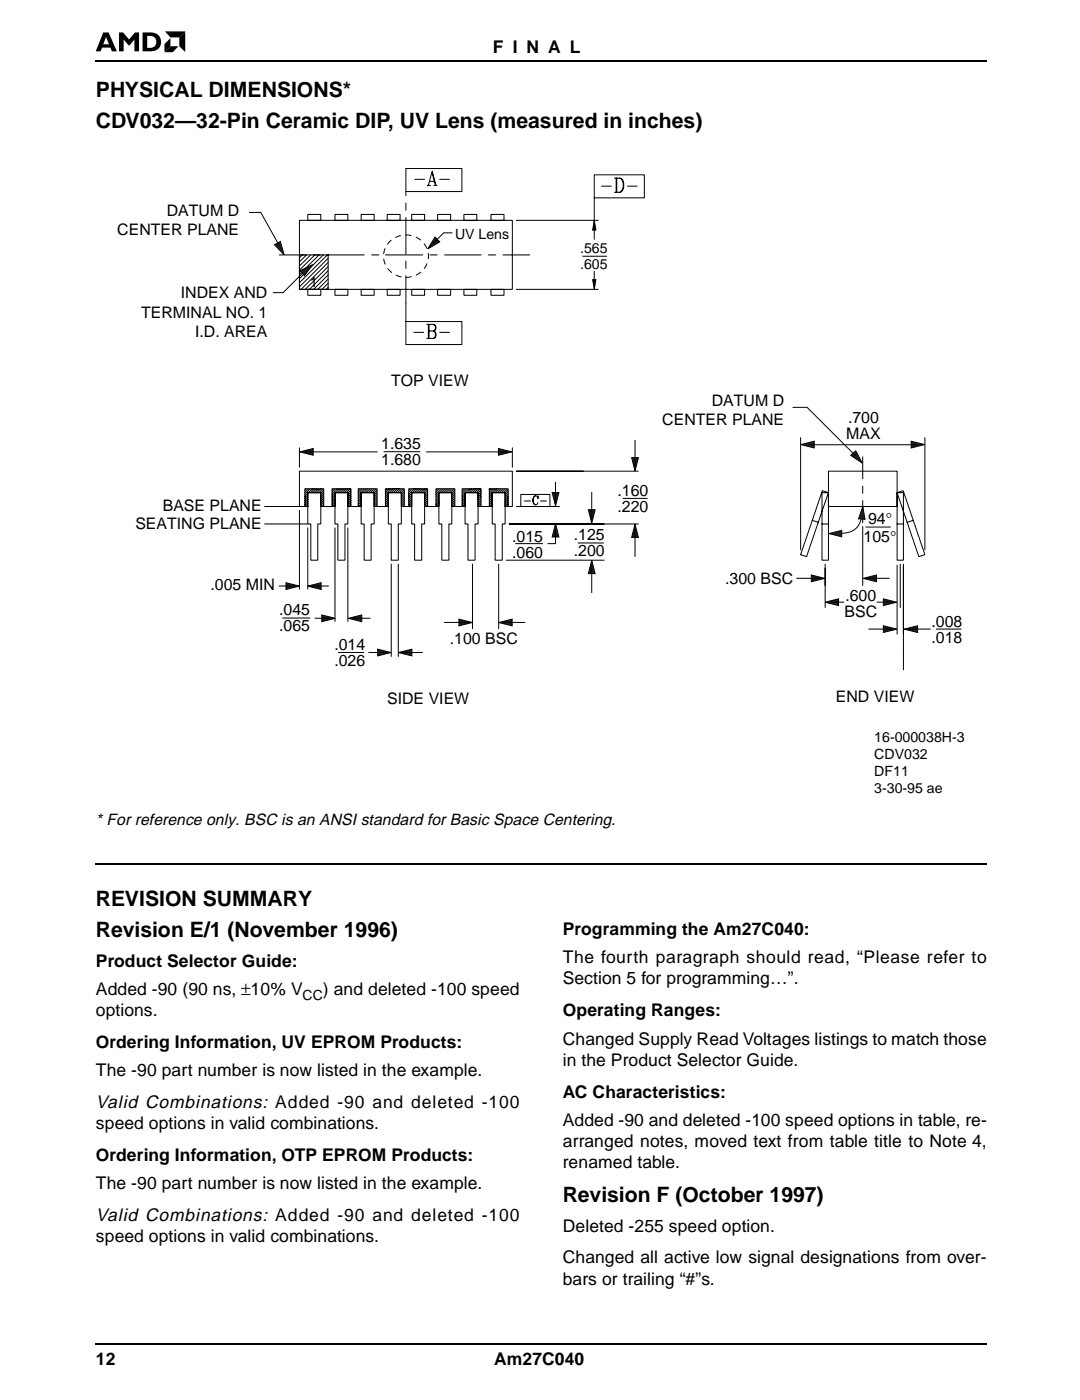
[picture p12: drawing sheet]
<svg xmlns="http://www.w3.org/2000/svg" width="209mm" height="271mm" viewBox="0 0 209 271" stroke-linecap="round" stroke-linejoin="round" font-family="sans-serif">
<g fill="#000">
<path d="M18.5 11.6l.1 .3zM23.1 6.3h.7l1.2 1.3 1.2-1.3h.7v3.6h-.9v-2.2l-.9 1.1h-.2l-.9-1.1v2.2h-.9zM31.9 8.5l1.1-1.1v1.6l-1.1 1.1zM31.9 6.1h4l-1.2 1.1h-1.7zM33 9h1.6l-1.2 1.1h-1.5zM35.9 6.1v4l-1.2-1.1v-1.8zM18.5 167.3l.1 .4zM18.5 260.2l.1 .3z"/>
<path d="M20 6.3h1l1.6 3.6h-.9l-.3-.7h-1.6l-.3 .7h-1zM20.5 7.2l-.5 1.4h1.1z"/>
<path d="M27.6 6.3a3.5 3.5 0 0 1 3.1 .5 1.85 1.85 0 0 1 .3 2.2 1.85 1.85 0 0 1-1.9 .9h-1.5zM28.5 7v2.3a1.35 1.35 0 0 0 1.7-.9 1.12 1.12 0 0 0-1.1-1.4z"/>
</g>
<path d="M18.6 11.7h172.4M18.6 167.5h172.4M18.6 260.4h172.4" fill="none" stroke="#000" stroke-width=".34"/>
<path d="M22.5 32.3h164.6v122.1h-164.6z" fill="#fff"/>
<g fill="none" stroke="#000" stroke-width=".19">
<path d="M78.6 37.1h10.9v-4.4h-10.9v5.2M78.6 39.4v1.3M80.4 34.8h1.8M83.2 35.1h.9M83.7 33.6l.8 2.3-.8-2.7-.7 2.7h-.2h.6M84 35.9h.7M85.2 34.8h1.9M115.1 33.9h9.7v4.4h-9.7zM115.1 38.3v4.4M116.5 36.1h1.9M119 37.3h1.1a1.75 1.75 0 0 0 0-2.8 1.62 1.62 0 0 1 0 2.8M119 34.5h1.1"/>
<path d="M119.3 37.3v-2.8h.2v2.8M121.6 36.1h1.8M54.1 49.4h5.2M58 42.7h41.2v13.4h-41.2zM58.6 49.4l-.6 .5M59 52.6l-4.2 4.1h-1.9M59.4 49.4l-1.4 1.3M59.6 56.1h2.5v1.1h-2.5zM59.6 41.6h2.5v1.1h-2.5zM60.2 49.4l-2.2 2.1M60.7 49.4h1.4M61 49.4l-3 2.9"/>
<path d="M61.8 49.4l-3.8 3.8M62.6 49.4l-4.6 4.6M63.6 50.1l-5.6 5.5M63.6 50.9l-5.3 5.2M63.6 51.7l-4.5 4.4M63.6 52.5l-3.7 3.6M63.6 53.3l-2.9 2.8M63.6 54.1l-2 2M63.6 54.9l-1.2 1.2M63.6 55.7l-.4 .4M64.9 56.1h2.5v1.1h-2.5zM64.9 41.6h2.5v1.1h-2.5z"/>
<path d="M70 56.1h2.5v1.1h-2.5zM70 41.6h2.5v1.1h-2.5zM70.6 49.4h-12.6v6.7h5.6v-6.7h-.2l-5.4 5.4M72 49.4h1.4M74.7 49.4h.1M74.8 49.4h7.1M75 56.1h2.5v1.1h-2.5zM75 41.6h2.5v1.1h-2.5zM78.6 53.4v13.4h10.9v-4.5h-10.9M78.6 42.2v7M78.6 50.6v1.4M79.7 56.1h2.5v1.1h-2.5z"/>
<path d="M79.7 41.6h2.5v1.1h-2.5zM83.3 49.4h1.4M84.8 56.1h2.5v1.1h-2.5zM84.8 41.6h2.5v1.1h-2.5zM86.1 49.4h7.1M89.9 56.1h2.5v1.1h-2.5zM89.9 41.6h2.5v1.1h-2.5zM94.6 49.4h1.4M95.1 56.1h2.5v1.1h-2.5zM95.1 41.6h2.5v1.1h-2.5zM97.4 49.4h5.2M100 56.1h15.9"/>
<path d="M100 42.7h15.9M112.8 49.7h4.8M115.1 42.9v3.5M115.1 52.5v2.7M80.2 64.4h1.9M82.7 65.6h1.2a.8 .8 0 0 0 .5-.7 .8 .8 0 0 0-.5-.8l.4 .2a.79 .79 0 0 1-.4 1.3M82.7 62.8h1.2M83 65.6v-2.8h.1v2.8M83.1 64.1h.8a.7 .7 0 0 0 .5-.6 .7 .7 0 0 0-.5-.7 .66 .66 0 0 1 .6 .7 .66 .66 0 0 1-.6 .6M85.2 64.4h1.9M51.3 98.1h6.7M58 86.8v3.7"/>
<path d="M58 98.9v15.3M59.3 94.7l-.2 .3M59.6 96l-.5 .6M59.6 96.4l-.5 .6M59.6 96.8l-.5 .6M59.6 97.2l-.5 .6M59.6 97.6l-.5 .5M59.6 98l-.1 .1h.1h-1.6M59.7 94.7l-.6 .7M60.1 94.7l-1 1.1M60.5 94.7l-.9 .8h2.5v6h-.5v7.1h-1.4v-7.1h-.6v-3.4h-.5v-3.4h3.6v3.4h-.6v-2.6h-2.5v2.6v-2.6l-.5 .7M60.9 94.7l-.7 .8"/>
<path d="M61.3 94.7l-.7 .8M61.7 94.7l-.7 .8M62.1 94.7l-.7 .8M62.5 94.7l-.7 .8M62.7 95l-.6 .5M62.7 95.3l-.6 .6M62.7 95.8l-.6 .5M62.7 96.2l-.6 .5M62.7 96.6l-.6 .5M62.7 97l-.6 .5M62.7 97.4l-.6 .5M62.7 97.8l-.4 .3"/>
<path d="M64.6 94.7l-.3 .3M64.9 97.6l-.6 .5h.6v-2.6h2.5h-2.5v6h.5v7.1h1.4v-7.1h.6v-6v2.6h.6v-3.4h-3.7v3.4M64.9 97.2l-.6 .6M64.9 96.8l-.6 .6M64.9 96.4l-.6 .6M64.9 96l-.6 .6M64.9 95.6l-.6 .6M64.9 98l-.1 .1h.1h-2.8M65 94.7l-.7 .7M65.4 94.7l-1.1 1.1M65.8 94.7l-.8 .8M66.2 94.7l-.8 .8"/>
<path d="M66.6 94.7l-.8 .8M67 94.7l-.7 .8M67.4 98.1h2.6v-2.6h2.5v2.6v-2.6h-2.5v2.6v-.1l-.2 .1M67.4 94.7l-.8 .8M67.8 94.7l-.7 .8M68 95l-.6 .5M68 95.3l-.6 .6M68 95.8l-.6 .5M68 96.2l-.6 .5M68 96.6l-.6 .5M68 97l-.6 .5M68 97.4l-.6 .5"/>
<path d="M68 97.8l-.4 .3M69.6 94.7l-.2 .3M70 97.2l-.6 .6M70 97.6l-.6 .5v-3.4h3.6v3.4h-.5v3.4h-.6v7.1h-1.4v-7.1h-.5v-3.4h-.6M70 96.8l-.6 .6M70 96.4l-.6 .6M70 96l-.6 .6M70 95.6l-.6 .6M70.1 94.7l-.7 .7M70.4 94.7l-1 1.1M70.9 94.7l-.8 .8M71.3 94.7l-.8 .8"/>
<path d="M71.7 94.7l-.8 .8M72.1 94.7l-.8 .8M72.5 94.7l-.8 .8M72.9 94.7l-.8 .8M73 95l-.5 .5M73 95.3l-.5 .6M73 95.8l-.5 .5M73 96.2l-.5 .5M73 96.6l-.5 .5M73 97l-.5 .5M73 97.4l-.5 .5M73 97.8l-.3 .3"/>
<path d="M74.3 87.5h7.1M74.9 94.7l-.2 .3M75.2 97.6l-.5 .5v-3.4h3.6v3.4h-.6v-2.6h-2.5v6h.6v7.1h1.4v-7.1h.5v-6h-2.5v2.6h-.5M75.2 97.2l-.5 .6M75.2 96.8l-.5 .6M75.2 96.4l-.5 .6M75.2 96l-.5 .6M75.2 95.6l-.5 .6M75.2 98l-.1 .1h.1h-2.7M75.3 94.7l-.6 .7M75.7 94.7l-1 1.1M76.1 94.7l-.7 .8"/>
<path d="M76.5 94.7l-.7 .8M76.9 94.7l-.7 .8M77.3 94.7l-.7 .8M77.7 94.7l-.7 .8M78.1 94.7l-.7 .8M78.3 95l-.6 .5M78.3 95.3l-.6 .6M78.3 95.8l-.6 .5M78.3 96.2l-.6 .5M78.3 96.6l-.6 .5M78.3 97l-.6 .5M78.3 97.4l-.6 .5"/>
<path d="M78.3 97.8l-.4 .3M79.4 94.7l-.2 .3M79.7 97.6l-.5 .5h.5v-2.6h2.5v2.6h.6v-3.4h-3.6v3.4M79.7 97.2l-.5 .6M79.7 96.8l-.5 .6M79.7 96.4l-.5 .6M79.7 96l-.5 .6M79.7 95.6l-.5 .6M79.7 98l-.1 .1h.1h-2M79.8 94.7l-.6 .7M80.2 94.7l-1 1.1M80.6 94.7l-.9 .8h2.5v6h-.5v7.1h-1.4v-7.1h-.6v-6"/>
<path d="M81 94.7l-.7 .8M81.4 94.7l-.7 .8M81.9 94.7l-.8 .8M82.2 98.1h2.8M82.3 94.7l-.8 .8M82.7 94.7l-.8 .8M82.8 95l-.6 .5M82.8 95.3l-.5 .6M82.8 95.8l-.5 .5M82.8 96.2l-.5 .5M82.8 96.6l-.5 .5M82.8 97l-.5 .5"/>
<path d="M82.8 97.4l-.5 .5M82.8 97.8l-.4 .3M84.7 94.7l-.2 .3M85 97.2l-.5 .6M85 97.6l-.5 .5h.5v-2.6h2.5v6h-.6v7.1h-1.3v-7.1h-.6v-6h2.5v2.6h.6v-3.4h-3.6v3.4M85 98l-.1 .1M85 96.8l-.5 .6M85 96.4l-.5 .6M85 96l-.5 .6M85 95.6l-.5 .6M85.1 94.7l-.6 .7M85.5 94.7l-1 1.1"/>
<path d="M85.9 94.7l-.7 .8M86.3 94.7l-.7 .8M86.7 94.7l-.7 .8M87.1 94.7l-.7 .8M87.5 94.7l-.7 .8M87.9 94.7l-.7 .8M88.1 95l-.6 .5M88.1 95.3l-.6 .6M88.1 95.8l-.6 .5M88.1 96.2l-.6 .5M88.1 96.6l-.6 .5M88.1 97l-.6 .5"/>
<path d="M88.1 97.4l-.6 .5v.2h2.6v-2.6h2.5v6h-.6v7.1h-1.4v-7.1h-.5v-3.4h-.6v-3.4h3.7v3.4h-.6v-2.6h-2.5v2.6h-.1l.1-.1M88.1 97.8l-.4 .3M89.8 94.7l-.3 .3M90.1 97.6l-.6 .5M90.1 97.2l-.6 .6M90.1 96.8l-.6 .6M90.1 96.4l-.6 .6M90.1 96l-.6 .6M90.1 95.6l-.6 .6M90.2 94.7l-.7 .7M90.6 94.7l-1.1 1.1M91 94.7l-.8 .8"/>
<path d="M91.4 94.7l-.8 .8M91.8 94.7l-.8 .8M92.2 94.7l-.7 .8M92.6 94.7l-.8 .8M93 94.7l-.7 .8M93.2 95l-.6 .5M93.2 95.3l-.6 .6M93.2 95.8l-.6 .5M93.2 96.2l-.6 .5M93.2 96.6l-.6 .5M93.2 97l-.6 .5M93.2 97.4l-.6 .5"/>
<path d="M93.2 97.8l-.4 .3h-.2h2.7v-2.6h2.5v6h-.5v7.1h-1.4v-7.1h-.6v-6h2.5v2.6h1.4v-6.8h-41.2v6.8M94.8 94.7v3.4h.5h-.1l.1-.1M95 94.7l-.2 .3v-.3h3.6v3.4h-.6h.2l.4-.3M95.3 97.6l-.5 .5M95.3 97.2l-.5 .6M95.3 96.8l-.5 .6M95.3 96.4l-.5 .6M95.3 96l-.5 .6M95.3 95.6l-.5 .6M95.4 94.7l-.6 .7M95.8 94.7l-1 1.1M96.2 94.7l-.7 .8"/>
<path d="M96.6 94.7l-.7 .8M97 94.7l-.7 .8M97.5 94.7l-.8 .8M97.8 94.7l-.7 .8M98.3 94.7l-.8 .8M98.4 97.4l-.5 .5M98.4 97l-.5 .5M98.4 96.6l-.5 .5M98.4 96.2l-.5 .5M98.4 95.8l-.5 .5M98.4 95.3l-.6 .6M98.4 95l-.6 .5"/>
<path d="M99.2 86.8v3.7M100 91.3h23.6M100 98.1h8.4M100.9 98.1v-2.3h5.6v2.3M101.6 97.1h1.2M103.2 97.2a.52 .52 0 0 0 .4 .6 .52 .52 0 0 0 .6-.4M103.7 96.1l-.3 .4-.1 .7M104.1 96.3l.1 .3v-.5l-.1 .2a.51 .51 0 0 0-.6-.2 .51 .51 0 0 0-.3 .6v.5l.5 .6M104.7 97.1h1.2M120.6 96.6h4.8M155.1 84.8v21.7M159.2 95.5h1.3v13.1h-1.3z"/>
<path d="M159.3 95.1l1.2 .4-4.3 12.4-1.1-.4zM160.5 91.3h13.3v6.8v-2.6h1.2v13.1h-1.2v-10.5h-13.3zM167.1 98.8a5.1 5.1 0 0 1-1.6 3.9 5.7 5.7 0 0 1-3.3 .7M167.1 88.5v4.3M167.1 94.2v1.4M167.1 97v4.3M173.8 95.5l1.1-.4 4.3 12.4-1.2 .4zM179.2 84.8v21.7M51.3 101.5h8.3M54.7 119.8h5.4M59.6 102.3v11.9M64.9 102.3v18.1"/>
<path d="M67.4 102.3v18.1M75.8 109.3v17.9M77.2 109.3v17.9M91.5 109.3v12.5M96.6 109.3v12.5M98 108.6h19M98.6 101.5h25M99.8 105.3h5.4M111.9 105.2h5.1M157.3 100.8l1.2 .4M159.2 101.5h1.3M159.8 109.3v8.4"/>
<path d="M167.1 102v11.4M173.8 101.5h1.2M173.8 109.5v13.4M174.4 109.3v8.4M175 109.3v20.5M176.9 100.8l-1.2 .4M65.5 126.4h5M181.3 121.9h5"/>
</g>
<path d="M115.1 42.7l.3 1.9h-.6zM114.8 54.2h.6l-.3 1.9z" fill="#000" stroke="#000" stroke-width=".19"/>
<g fill="#231f20" stroke="#000" stroke-width=".19">
<path d="M160.6 103.4l2.4-.6v1.2z"/>
<path d="M167.1 98.1l.4 2.5-1.2-.1z"/>
</g>
<path d="M167.7 102.1h4.7" fill="none" stroke="#000" stroke-width=".19"/>
<path d="M123 101.5l.7 2.6h-1.3z" fill="#231f20" stroke="#000" stroke-width=".19"/>
<path d="M123 102.7v5.1" fill="none" stroke="#000" stroke-width=".19"/>
<path d="M122.4 88.7h1.3l-.7 2.6z" fill="#231f20" stroke="#000" stroke-width=".19"/>
<path d="M123 85.3v5.2" fill="none" stroke="#000" stroke-width=".19"/>
<path d="M96.5 86.9l2.6 .7-2.6 .6z" fill="#231f20" stroke="#000" stroke-width=".19"/>
<path d="M82.6 87.6h15.4" fill="none" stroke="#000" stroke-width=".19"/>
<path d="M58.1 87.6l2.6-.7v1.3z" fill="#231f20" stroke="#000" stroke-width=".19"/>
<path d="M59.2 87.6h13.8" fill="none" stroke="#000" stroke-width=".19"/>
<path d="M114.6 108.6l.7 2.6h-1.3z" fill="#231f20" stroke="#000" stroke-width=".19"/>
<path d="M114.6 109.7v5.1" fill="none" stroke="#000" stroke-width=".19"/>
<path d="M114 98.8h1.3l-.7 2.6z" fill="#231f20" stroke="#000" stroke-width=".19"/>
<path d="M114.6 95.4v5.2" fill="none" stroke="#000" stroke-width=".19"/>
<path d="M107.6 101.5l.7 2.6h-1.3z" fill="#231f20" stroke="#000" stroke-width=".19"/>
<path d="M107.6 102.6v2.7" fill="none" stroke="#000" stroke-width=".19"/>
<path d="M107 95.4h1.3l-.7 2.6z" fill="#231f20" stroke="#000" stroke-width=".19"/>
<path d="M107.6 93.5v3.7M106 105.3h1.6" fill="none" stroke="#000" stroke-width=".19"/>
<g fill="#231f20" stroke="#000" stroke-width=".19">
<path d="M59.6 113.6l2.6-.7v1.3z"/>
<path d="M55.4 112.9l2.6 .7-2.6 .6z"/>
</g>
<path d="M54 113.6h3.2M60.2 113.6h3.5" fill="none" stroke="#000" stroke-width=".19"/>
<g fill="#231f20" stroke="#000" stroke-width=".19">
<path d="M67.5 119.8l2.6-.6v1.3z"/>
<path d="M62.3 119.2l2.6 .6-2.6 .7z"/>
</g>
<path d="M61 119.8h3.1M68.2 119.8h3.5" fill="none" stroke="#000" stroke-width=".19"/>
<g fill="#231f20" stroke="#000" stroke-width=".19">
<path d="M77.2 126.4l2.6-.6v1.3z"/>
<path d="M73.2 125.8l2.6 .6-2.6 .7z"/>
</g>
<path d="M71.4 126.4h3.6M77.9 126.4h4" fill="none" stroke="#000" stroke-width=".19"/>
<g fill="#231f20" stroke="#000" stroke-width=".19">
<path d="M96.6 120.6l2.6-.6v1.3z"/>
<path d="M88.9 120l2.6 .6-2.6 .7z"/>
</g>
<path d="M86 120.6h4.7M97.4 120.6h4.3" fill="none" stroke="#000" stroke-width=".19"/>
<g fill="#231f20" stroke="#000" stroke-width=".19">
<path d="M175.1 121.9l2.6-.6v1.3z"/>
<path d="M171.1 121.3l2.6 .6-2.6 .7z"/>
</g>
<path d="M168.2 121.9h4.7M175.9 121.9h4.4" fill="none" stroke="#000" stroke-width=".19"/>
<path d="M167.2 112.1l2.6-.7v1.3z" fill="#231f20" stroke="#000" stroke-width=".19"/>
<path d="M167.9 112.1h4.4" fill="none" stroke="#000" stroke-width=".19"/>
<path d="M157.2 111.4l2.6 .7-2.6 .6z" fill="#231f20" stroke="#000" stroke-width=".19"/>
<path d="M154.3 112.1h4.7" fill="none" stroke="#000" stroke-width=".19"/>
<g fill="#231f20" stroke="#000" stroke-width=".19">
<path d="M159.8 116.7l2.6-.7v1.3z"/>
<path d="M171.1 116l2.6 .7-2.6 .6z"/>
</g>
<path d="M160.8 116.7h2.7M169.8 116.7h3" fill="none" stroke="#000" stroke-width=".19"/>
<g fill="#231f20" stroke="#000" stroke-width=".19">
<path d="M155.1 86.2l2.6-.7v1.3z"/>
<path d="M176.5 85.5l2.6 .7-2.6 .6z"/>
</g>
<path d="M156.8 86.2h20.8z" fill="#000" stroke="#000" stroke-width=".19"/>
<path d="M53.2 47.4l1.1-.6 .7 2.6z" fill="#231f20" stroke="#000" stroke-width=".19"/>
<path d="M48.3 41.2h2.2l3.6 6.4" fill="none" stroke="#000" stroke-width=".19"/>
<g fill="#231f20" stroke="#000" stroke-width=".19">
<path d="M58.1 52.5l2.4-1.2-1.5 2.2z"/>
<path d="M164.8 88.2l1-.8 1.2 2.3z"/>
</g>
<path d="M153.6 78.9h2.7l9.4 9.4" fill="none" stroke="#000" stroke-width=".19"/>
<path d="M75.3 47a4.3 4.3 0 0 1 5.4-1 4.3 4.3 0 0 1 2 5.1 4.4 4.4 0 0 1-5.1 2.5 4.4 4.4 0 0 1-3.2-4.7l.2-.7z" fill="none" stroke="#000" stroke-width=".19" stroke-dasharray="1"/>
<path d="M84.3 45.9l.9 1-2.3 1.3z" fill="#231f20" stroke="#000" stroke-width=".19"/>
<path d="M87.6 45.1h-1.7l-2 2.1" fill="none" stroke="#000" stroke-width=".19"/>
<g font-size="4.1">
<text x="18.6" y="18.7">PHYSICAL DIMENSIONS*</text>
<text x="18.6" y="24.9">CDV032—32-Pin Ceramic DIP, UV Lens (measured in inches)</text>
<text x="18.6" y="175.5">REVISION SUMMARY</text>
<text x="18.6" y="181.7">Revision E/1 (November 1996)</text>
<text x="109" y="233">Revision F (October 1997)</text>
</g>
<g font-size="3.5">
<text x="18.6" y="214.7">Valid Combinations: Added -90 and deleted -100</text>
<text x="18.6" y="236.6">Valid Combinations: Added -90 and deleted -100</text>
</g>
<g font-size="3.4">
<text x="95.5" y="10.3">F I N A L</text>
<text x="109" y="181.2">Programming the Am27C040:</text>
<text x="18.6" y="187.3">Product Selector Guide:</text>
<text x="109" y="186.7">The fourth paragraph should read, “Please refer to</text>
<text x="109" y="190.8">Section 5 for programming…”.</text>
<text x="18.6" y="196.9">options.</text>
<text x="18.6" y="192.8">Added -90 (90 ns, ±10% V</text>
<text x="62.6" y="192.8">) and deleted -100 speed</text>
<text x="109" y="196.9">Operating Ranges:</text>
<text x="18.6" y="203.1">Ordering Information, UV EPROM Products:</text>
<text x="109" y="202.4">Changed Supply Read Voltages listings to match those</text>
<text x="18.6" y="208.6">The -90 part number is now listed in the example.</text>
<text x="109" y="206.5">in the Product Selector Guide.</text>
<text x="109" y="212.7">AC Characteristics:</text>
<text x="18.6" y="218.8">speed options in valid combinations.</text>
<text x="109" y="218.2">Added -90 and deleted -100 speed options in table, re-</text>
<text x="18.6" y="225">Ordering Information, OTP EPROM Products:</text>
<text x="109" y="222.3">arranged notes, moved text from table title to Note 4,</text>
<text x="109" y="226.4">renamed table.</text>
<text x="18.6" y="230.5">The -90 part number is now listed in the example.</text>
<text x="109" y="238.7">Deleted -255 speed option.</text>
<text x="18.6" y="240.7">speed options in valid combinations.</text>
<text x="109" y="244.8">Changed all active low signal designations from over-</text>
<text x="109" y="248.9">bars or trailing “#”s.</text>
<text x="18.6" y="264.5">12</text>
<text x="95.7" y="264.5">Am27C040</text>
</g>
<g font-size="3.1">
<text x="32.3" y="41.9">DATUM D</text>
<text x="22.7" y="45.6">CENTER PLANE</text>
<text x="35" y="57.8">INDEX AND</text>
<text x="27.3" y="61.5">TERMINAL NO. 1</text>
<text x="37.8" y="65.3">I.D. AREA</text>
<text x="75.8" y="74.9">TOP VIEW</text>
<text x="128.3" y="82.4">CENTER PLANE</text>
<text x="137.9" y="78.7">DATUM D</text>
<text x="164.3" y="81.9">.700</text>
<text x="73.8" y="87.1">1.635</text>
<text x="163.9" y="85">MAX</text>
<text x="73.8" y="90.1">1.680</text>
<text x="31.5" y="98.9">BASE PLANE</text>
<text x="119.6" y="96.1">.160</text>
<text x="119.6" y="99.1">.220</text>
<text x="168.1" y="101.6">94°</text>
<text x="26.2" y="102.4">SEATING PLANE</text>
<text x="99.2" y="105">.015</text>
<text x="111.1" y="104.7">.125</text>
<text x="111.1" y="107.8">.200</text>
<text x="167.3" y="105">105°</text>
<text x="99.2" y="108.1">.060</text>
<text x="140.5" y="113.3">.300 BSC</text>
<text x="40.8" y="114.4">.005 MIN</text>
<text x="54.1" y="119.2">.045</text>
<text x="163.6" y="119.5">BSC</text>
<text x="163.7" y="116.4">.600</text>
<text x="54.1" y="122.3">.065</text>
<text x="64.8" y="125.9">.014</text>
<text x="87.1" y="124.9">.100 BSC</text>
<text x="180.4" y="121.5">.008</text>
<text x="180.4" y="124.6">.018</text>
<text x="64.8" y="129">.026</text>
<text x="75" y="136.5">SIDE VIEW</text>
<text x="161.9" y="136">END VIEW</text>
<text x="18.6" y="159.8">* For reference only. BSC is an ANSI standard for Basic Space Centering.</text>
</g>
<g font-size="2.7">
<text x="88.1" y="46.3">UV Lens</text>
<text x="112.4" y="49">.565</text>
<text x="112.4" y="52.2">.605</text>
<text x="60" y="55.7">1</text>
<text x="169.4" y="143.8">16-000038H-3</text>
<text x="169.4" y="147.1">CDV032</text>
<text x="169.4" y="150.3">DF11</text>
<text x="169.4" y="153.6">3-30-95 ae</text>
<text x="58.6" y="193.7">CC</text>
</g>
</svg>
